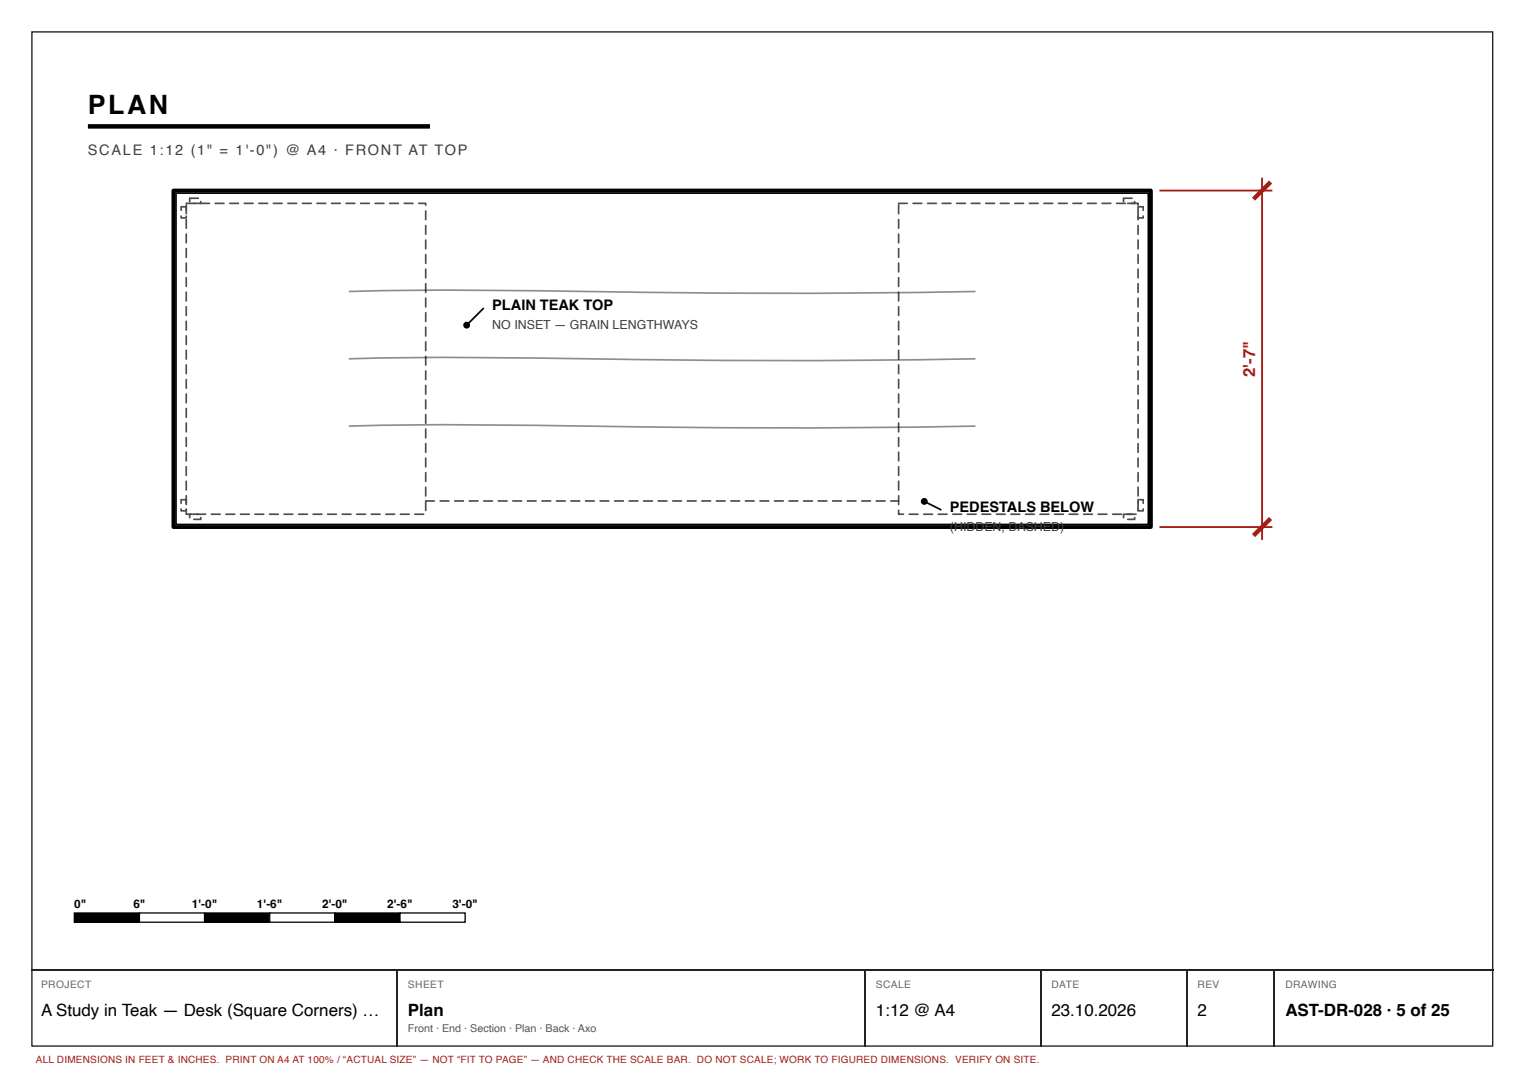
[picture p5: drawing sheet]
<svg xmlns="http://www.w3.org/2000/svg" width="297mm" height="210mm" viewBox="0 0 297 210" stroke-linecap="round" stroke-linejoin="round" font-family="sans-serif">
<path d="M6.2 6.2h284.7v197.7h-284.7z" fill="none" stroke="#222" stroke-width=".26"/>
<path d="M17.1 24.6h66.7" fill="none" stroke="#000" stroke-width=".88" stroke-linecap="butt"/>
<path d="M33.8 37.1h190.5v65.6h-190.5z" fill="none" stroke="#000" stroke-width=".75"/>
<path d="M34.3 37.6h189.5v64.6h-189.5zM68.1 56.8a1405.6 1405.6 0 0 1 60 .2l5.1 .1a1896.5 1896.5 0 0 0 56.8-.3M68.1 69.9a1405.6 1405.6 0 0 1 60 .2l5.1 .1a1896.5 1896.5 0 0 0 56.8-.3M94.3 60l-3.4 3.4M68.1 83a1405.6 1405.6 0 0 1 60 .2l5.1 .1a1896.5 1896.5 0 0 0 56.8-.3M180.1 97.7l3.4 1.7" fill="none" stroke="#000" stroke-width=".33"/>
<g fill="#000">
<path d="M14.5 177.9h12.7v1.8h-12.7z"/>
<path d="M39 39.5h1.8a.17 .17 0 0 1 .2 .1 .17 .17 0 0 1-.2 .2h-1.7l-.1-.1zM41.8 39.5h1.8a.17 .17 0 0 1 .2 .1 .17 .17 0 0 1-.2 .2h-1.6l-.2-.1zM44.7 39.5h1.8a.17 .17 0 0 1 .1 .1 .17 .17 0 0 1-.1 .2h-1.7l-.2-.1zM47.5 39.5h1.8a.17 .17 0 0 1 .2 .1 .17 .17 0 0 1-.2 .2h-1.7l-.1-.1zM50.3 39.5h1.8a.17 .17 0 0 1 .2 .1 .17 .17 0 0 1-.2 .2h-1.6l-.2-.1zM53.2 39.5h1.8a.17 .17 0 0 1 .1 .1 .17 .17 0 0 1-.1 .2h-1.7l-.2-.1zM56 39.5h1.8a.17 .17 0 0 1 .2 .1 .17 .17 0 0 1-.2 .2h-1.7l-.1-.1zM58.8 39.5h1.8a.17 .17 0 0 1 .2 .1 .17 .17 0 0 1-.2 .2h-1.6l-.2-.1zM61.7 39.5h1.8a.17 .17 0 0 1 .1 .1 .17 .17 0 0 1-.1 .2h-1.7l-.2-.1zM64.5 39.5h1.8a.17 .17 0 0 1 .2 .1 .17 .17 0 0 1-.2 .2h-1.7l-.1-.1zM67.3 39.5h1.8a.17 .17 0 0 1 .2 .1 .17 .17 0 0 1-.2 .2h-1.6l-.2-.1zM70.2 39.5h1.8a.17 .17 0 0 1 .1 .1 .17 .17 0 0 1-.1 .2h-1.7l-.2-.1zM73 39.5h1.8a.17 .17 0 0 1 .2 .1 .17 .17 0 0 1-.2 .2h-1.7l-.1-.1zM75.8 39.5h1.8a.17 .17 0 0 1 .2 .1 .17 .17 0 0 1-.2 .2h-1.6l-.2-.1zM78.7 39.5h1.8a.17 .17 0 0 1 .1 .1 .17 .17 0 0 1-.1 .2h-1.7l-.2-.1zM81.5 39.5h1.5l.1 .5a.17 .17 0 0 1-.1 .1 .17 .17 0 0 1-.2-.1v-.4h.2v.2h-1.4l-.1-.1zM82.8 41h.2l.1 .1v1.7a.17 .17 0 0 1-.1 .2 .17 .17 0 0 1-.2-.2zM82.8 43.8h.2l.1 .2v1.6a.17 .17 0 0 1-.1 .2 .17 .17 0 0 1-.2-.2zM82.8 46.7l.2-.1 .1 .2v1.7a.17 .17 0 0 1-.1 .1 .17 .17 0 0 1-.2-.1zM82.8 49.5h.2l.1 .1v1.7a.17 .17 0 0 1-.1 .2 .17 .17 0 0 1-.2-.2zM82.8 52.3h.2l.1 .2v1.6a.17 .17 0 0 1-.1 .2 .17 .17 0 0 1-.2-.2zM82.8 55.2l.2-.1 .1 .2v1.7a.17 .17 0 0 1-.1 .1 .17 .17 0 0 1-.2-.1zM82.8 58h.2l.1 .1v1.7a.17 .17 0 0 1-.1 .2 .17 .17 0 0 1-.2-.2zM82.8 60.8h.2l.1 .2v1.6a.17 .17 0 0 1-.1 .2 .17 .17 0 0 1-.2-.2zM82.8 63.7l.2-.1 .1 .2v1.7a.17 .17 0 0 1-.1 .1 .17 .17 0 0 1-.2-.1zM82.8 66.5h.2l.1 .1v1.7a.17 .17 0 0 1-.1 .2 .17 .17 0 0 1-.2-.2zM82.8 69.3h.2l.1 .2v1.6a.17 .17 0 0 1-.1 .2 .17 .17 0 0 1-.2-.2zM82.8 72.2l.2-.1 .1 .2v1.7a.17 .17 0 0 1-.1 .1 .17 .17 0 0 1-.2-.1zM82.8 75h.2l.1 .1v1.7a.17 .17 0 0 1-.1 .2 .17 .17 0 0 1-.2-.2zM82.8 77.8h.2l.1 .2v1.6a.17 .17 0 0 1-.1 .2 .17 .17 0 0 1-.2-.2zM82.8 80.7l.2-.1 .1 .2v1.7a.17 .17 0 0 1-.1 .1 .17 .17 0 0 1-.2-.1zM82.8 83.5h.2l.1 .1v1.7a.17 .17 0 0 1-.1 .2 .17 .17 0 0 1-.2-.2zM82.8 86.3h.2l.1 .2v1.6a.17 .17 0 0 1-.1 .2 .17 .17 0 0 1-.2-.2zM82.8 89.2l.2-.1 .1 .2v1.7a.17 .17 0 0 1-.1 .1 .17 .17 0 0 1-.2-.1zM82.8 92h.2l.1 .1v1.7a.17 .17 0 0 1-.1 .2 .17 .17 0 0 1-.2-.2zM82.8 94.8h.2l.1 .2v1.6a.17 .17 0 0 1-.1 .2 .17 .17 0 0 1-.2-.2zM82.8 97.7l.2-.1 .1 .2v1.7a.17 .17 0 0 1-.1 .1 .17 .17 0 0 1-.2-.1zM80.8 100.1l1.7-.1a.17 .17 0 0 1 .2 .2 .17 .17 0 0 1-.2 .2h-1.6l-.2-.1zM77.9 100.1l1.8-.1a.17 .17 0 0 1 .2 .2 .17 .17 0 0 1-.2 .2h-1.7l-.1-.1zM75.1 100.1l1.8-.1a.17 .17 0 0 1 .1 .2 .17 .17 0 0 1-.1 .2h-1.7l-.1-.1zM72.3 100.1l1.7-.1a.17 .17 0 0 1 .2 .2 .17 .17 0 0 1-.2 .2h-1.6l-.2-.1zM69.4 100.1l1.8-.1a.17 .17 0 0 1 .2 .2 .17 .17 0 0 1-.2 .2h-1.7l-.1-.1zM66.6 100.1l1.8-.1a.17 .17 0 0 1 .1 .2 .17 .17 0 0 1-.1 .2h-1.7l-.1-.1zM63.8 100.1l1.7-.1a.17 .17 0 0 1 .2 .2 .17 .17 0 0 1-.2 .2h-1.6l-.2-.1zM60.9 100.1l1.8-.1a.17 .17 0 0 1 .2 .2 .17 .17 0 0 1-.2 .2h-1.7l-.1-.1zM58.1 100.1l1.8-.1a.17 .17 0 0 1 .1 .2 .17 .17 0 0 1-.1 .2h-1.7l-.1-.1zM55.3 100.1l1.7-.1a.17 .17 0 0 1 .2 .2 .17 .17 0 0 1-.2 .2h-1.6l-.2-.1zM52.4 100.1l1.8-.1a.17 .17 0 0 1 .2 .2 .17 .17 0 0 1-.2 .2h-1.7l-.1-.1zM49.6 100.1l1.8-.1a.17 .17 0 0 1 .1 .2 .17 .17 0 0 1-.1 .2h-1.7l-.1-.1zM46.8 100.1l1.7-.1a.17 .17 0 0 1 .2 .2 .17 .17 0 0 1-.2 .2h-1.6l-.2-.1zM43.9 100.1l1.8-.1a.17 .17 0 0 1 .2 .2 .17 .17 0 0 1-.2 .2h-1.7l-.1-.1zM41.1 100.1l1.8-.1a.17 .17 0 0 1 .1 .2 .17 .17 0 0 1-.1 .2h-1.7l-.1-.1zM38.3 100.1l1.7-.1a.17 .17 0 0 1 .2 .2 .17 .17 0 0 1-.2 .2h-1.6l-.2-.1zM36.2 99.3h.2l.1 .2v.7h-.2v-.2h.9a.17 .17 0 0 1 .2 .2 .17 .17 0 0 1-.2 .2l-1-.1zM36.2 96.5h.2l.1 .1v1.7a.17 .17 0 0 1-.2 .2 .17 .17 0 0 1-.2-.2zM36.2 93.7l.2-.1 .1 .2v1.7a.17 .17 0 0 1-.2 .1 .17 .17 0 0 1-.2-.1zM36.2 90.8h.2l.1 .2v1.6a.17 .17 0 0 1-.2 .2 .17 .17 0 0 1-.2-.2zM36.2 88h.2l.1 .1v1.7a.17 .17 0 0 1-.2 .2 .17 .17 0 0 1-.2-.2zM36.2 85.2l.2-.1 .1 .2v1.7a.17 .17 0 0 1-.2 .1 .17 .17 0 0 1-.2-.1zM36.2 82.3h.2l.1 .2v1.6a.17 .17 0 0 1-.2 .2 .17 .17 0 0 1-.2-.2zM36.2 79.5h.2l.1 .1v1.7a.17 .17 0 0 1-.2 .2 .17 .17 0 0 1-.2-.2zM36.2 76.7l.2-.1 .1 .2v1.7a.17 .17 0 0 1-.2 .1 .17 .17 0 0 1-.2-.1zM36.2 73.8h.2l.1 .2v1.6a.17 .17 0 0 1-.2 .2 .17 .17 0 0 1-.2-.2zM36.2 71h.2l.1 .1v1.7a.17 .17 0 0 1-.2 .2 .17 .17 0 0 1-.2-.2zM36.2 68.2l.2-.1 .1 .2v1.7a.17 .17 0 0 1-.2 .1 .17 .17 0 0 1-.2-.1zM36.2 65.3h.2l.1 .2v1.6a.17 .17 0 0 1-.2 .2 .17 .17 0 0 1-.2-.2zM36.2 62.5h.2l.1 .1v1.7a.17 .17 0 0 1-.2 .2 .17 .17 0 0 1-.2-.2zM36.2 59.7l.2-.1 .1 .2v1.7a.17 .17 0 0 1-.2 .1 .17 .17 0 0 1-.2-.1zM36.2 56.8h.2l.1 .2v1.6a.17 .17 0 0 1-.2 .2 .17 .17 0 0 1-.2-.2zM36.2 54h.2l.1 .1v1.7a.17 .17 0 0 1-.2 .2 .17 .17 0 0 1-.2-.2zM36.2 51.2l.2-.1 .1 .2v1.7a.17 .17 0 0 1-.2 .1 .17 .17 0 0 1-.2-.1zM36.2 48.3h.2l.1 .2v1.6a.17 .17 0 0 1-.2 .2 .17 .17 0 0 1-.2-.2zM36.2 45.5h.2l.1 .1v1.7a.17 .17 0 0 1-.2 .2 .17 .17 0 0 1-.2-.2zM36.2 42.7l.2-.1 .1 .2v1.7a.17 .17 0 0 1-.2 .1 .17 .17 0 0 1-.2-.1zM36.2 39.8h.2l.1 .2v1.6a.17 .17 0 0 1-.2 .2 .17 .17 0 0 1-.2-.2zM36.2 39.5h1.8a.17 .17 0 0 1 .1 .1 .17 .17 0 0 1-.1 .2h-1.7l-.2-.1z"/>
<path d="M37.7 39.5h1.4v.1h-.1v-.3a.17 .17 0 0 1 .1-.2 .17 .17 0 0 1 .2 .2v.4l-.2 .1h-1.4zM36.8 38.5h1.8a.17 .17 0 0 1 .2 .1 .17 .17 0 0 1-.2 .2h-1.6v-.2h.1v.7a.17 .17 0 0 1-.1 .2 .17 .17 0 0 1-.2-.2z"/>
<path d="M177.8 39.5h1.8a.17 .17 0 0 1 .2 .1 .17 .17 0 0 1-.2 .2h-1.6l-.2-.1zM180.7 39.5h1.8a.17 .17 0 0 1 .1 .1 .17 .17 0 0 1-.1 .2h-1.7l-.2-.1zM183.5 39.5h1.8a.17 .17 0 0 1 .2 .1 .17 .17 0 0 1-.2 .2h-1.7l-.1-.1zM186.3 39.5h1.8a.17 .17 0 0 1 .2 .1 .17 .17 0 0 1-.2 .2h-1.6l-.2-.1zM189.2 39.5h1.8a.17 .17 0 0 1 .1 .1 .17 .17 0 0 1-.1 .2h-1.7l-.2-.1zM192 39.5h1.8a.17 .17 0 0 1 .2 .1 .17 .17 0 0 1-.2 .2h-1.7l-.1-.1zM194.8 39.5h1.8a.17 .17 0 0 1 .2 .1 .17 .17 0 0 1-.2 .2h-1.6l-.2-.1zM197.7 39.5h1.8a.17 .17 0 0 1 .1 .1 .17 .17 0 0 1-.1 .2h-1.7l-.2-.1zM200.5 39.5h1.8a.17 .17 0 0 1 .2 .1 .17 .17 0 0 1-.2 .2h-1.7l-.1-.1zM203.3 39.5h1.8a.17 .17 0 0 1 .2 .1 .17 .17 0 0 1-.2 .2h-1.6l-.2-.1zM206.2 39.5h1.8a.17 .17 0 0 1 .1 .1 .17 .17 0 0 1-.1 .2h-1.7l-.2-.1zM209 39.5h1.8a.17 .17 0 0 1 .2 .1 .17 .17 0 0 1-.2 .2h-1.7l-.1-.1zM211.8 39.5h1.8a.17 .17 0 0 1 .2 .1 .17 .17 0 0 1-.2 .2h-1.6l-.2-.1zM214.7 39.5h1.8a.17 .17 0 0 1 .1 .1 .17 .17 0 0 1-.1 .2h-1.7l-.2-.1zM217.5 39.5h1.8a.17 .17 0 0 1 .2 .1 .17 .17 0 0 1-.2 .2h-1.7l-.1-.1zM220.3 39.5h1.6l.1 .5a.17 .17 0 0 1-.2 .1 .17 .17 0 0 1-.2-.1v-.4h.2v.2h-1.3l-.2-.1zM221.7 41h.2l.1 .1v1.7a.17 .17 0 0 1-.2 .2 .17 .17 0 0 1-.2-.2zM221.7 43.8h.2l.1 .2v1.6a.17 .17 0 0 1-.2 .2 .17 .17 0 0 1-.2-.2zM221.7 46.7l.2-.1 .1 .2v1.7a.17 .17 0 0 1-.2 .1 .17 .17 0 0 1-.2-.1zM221.7 49.5h.2l.1 .1v1.7a.17 .17 0 0 1-.2 .2 .17 .17 0 0 1-.2-.2zM221.7 52.3h.2l.1 .2v1.6a.17 .17 0 0 1-.2 .2 .17 .17 0 0 1-.2-.2zM221.7 55.2l.2-.1 .1 .2v1.7a.17 .17 0 0 1-.2 .1 .17 .17 0 0 1-.2-.1zM221.7 58h.2l.1 .1v1.7a.17 .17 0 0 1-.2 .2 .17 .17 0 0 1-.2-.2zM221.7 60.8h.2l.1 .2v1.6a.17 .17 0 0 1-.2 .2 .17 .17 0 0 1-.2-.2zM221.7 63.7l.2-.1 .1 .2v1.7a.17 .17 0 0 1-.2 .1 .17 .17 0 0 1-.2-.1zM221.7 66.5h.2l.1 .1v1.7a.17 .17 0 0 1-.2 .2 .17 .17 0 0 1-.2-.2zM221.7 69.3h.2l.1 .2v1.6a.17 .17 0 0 1-.2 .2 .17 .17 0 0 1-.2-.2zM221.7 72.2l.2-.1 .1 .2v1.7a.17 .17 0 0 1-.2 .1 .17 .17 0 0 1-.2-.1zM221.7 75h.2l.1 .1v1.7a.17 .17 0 0 1-.2 .2 .17 .17 0 0 1-.2-.2zM221.7 77.8h.2l.1 .2v1.6a.17 .17 0 0 1-.2 .2 .17 .17 0 0 1-.2-.2zM221.7 80.7l.2-.1 .1 .2v1.7a.17 .17 0 0 1-.2 .1 .17 .17 0 0 1-.2-.1zM221.7 83.5h.2l.1 .1v1.7a.17 .17 0 0 1-.2 .2 .17 .17 0 0 1-.2-.2zM221.7 86.3h.2l.1 .2v1.6a.17 .17 0 0 1-.2 .2 .17 .17 0 0 1-.2-.2zM221.7 89.2l.2-.1 .1 .2v1.7a.17 .17 0 0 1-.2 .1 .17 .17 0 0 1-.2-.1zM221.7 92h.2l.1 .1v1.7a.17 .17 0 0 1-.2 .2 .17 .17 0 0 1-.2-.2zM221.7 94.8h.2l.1 .2v1.6a.17 .17 0 0 1-.2 .2 .17 .17 0 0 1-.2-.2zM221.7 97.7l.2-.1 .1 .2v1.7a.17 .17 0 0 1-.2 .1 .17 .17 0 0 1-.2-.1zM219.6 100.1l1.8-.1a.17 .17 0 0 1 .1 .2 .17 .17 0 0 1-.1 .2h-1.7l-.1-.1zM216.8 100.1l1.7-.1a.17 .17 0 0 1 .2 .2 .17 .17 0 0 1-.2 .2h-1.6l-.2-.1zM213.9 100.1l1.8-.1a.17 .17 0 0 1 .2 .2 .17 .17 0 0 1-.2 .2h-1.7l-.1-.1zM211.1 100.1l1.8-.1a.17 .17 0 0 1 .1 .2 .17 .17 0 0 1-.1 .2h-1.7l-.1-.1zM208.3 100.1l1.7-.1a.17 .17 0 0 1 .2 .2 .17 .17 0 0 1-.2 .2h-1.6l-.2-.1zM205.4 100.1l1.8-.1a.17 .17 0 0 1 .2 .2 .17 .17 0 0 1-.2 .2h-1.7l-.1-.1zM202.6 100.1l1.8-.1a.17 .17 0 0 1 .1 .2 .17 .17 0 0 1-.1 .2h-1.7l-.1-.1zM199.8 100.1l1.7-.1a.17 .17 0 0 1 .2 .2 .17 .17 0 0 1-.2 .2h-1.6l-.2-.1zM196.9 100.1l1.8-.1a.17 .17 0 0 1 .2 .2 .17 .17 0 0 1-.2 .2h-1.7l-.1-.1zM194.1 100.1l1.8-.1a.17 .17 0 0 1 .1 .2 .17 .17 0 0 1-.1 .2h-1.7l-.1-.1zM191.3 100.1l1.7-.1a.17 .17 0 0 1 .2 .2 .17 .17 0 0 1-.2 .2h-1.6l-.2-.1zM188.4 100.1l1.8-.1a.17 .17 0 0 1 .2 .2 .17 .17 0 0 1-.2 .2h-1.7l-.1-.1zM185.6 100.1l1.8-.1a.17 .17 0 0 1 .1 .2 .17 .17 0 0 1-.1 .2h-1.7l-.1-.1zM182.8 100.1l1.7-.1a.17 .17 0 0 1 .2 .2 .17 .17 0 0 1-.2 .2h-1.6l-.2-.1zM179.9 100.1l1.8-.1a.17 .17 0 0 1 .2 .2 .17 .17 0 0 1-.2 .2h-1.7l-.1-.1zM177.1 100.1l1.8-.1a.17 .17 0 0 1 .1 .2 .17 .17 0 0 1-.1 .2h-1.7l-.1-.1zM175 99.3h.2l.1 .2v.7h-.2v-.2h.9a.17 .17 0 0 1 .2 .2 .17 .17 0 0 1-.2 .2l-1-.1zM175 96.5h.2l.1 .1v1.7a.17 .17 0 0 1-.2 .2 .17 .17 0 0 1-.1-.2zM175 93.7l.2-.1 .1 .2v1.7a.17 .17 0 0 1-.2 .1 .17 .17 0 0 1-.1-.1zM175 90.8h.2l.1 .2v1.6a.17 .17 0 0 1-.2 .2 .17 .17 0 0 1-.1-.2zM175 88h.2l.1 .1v1.7a.17 .17 0 0 1-.2 .2 .17 .17 0 0 1-.1-.2zM175 85.2l.2-.1 .1 .2v1.7a.17 .17 0 0 1-.2 .1 .17 .17 0 0 1-.1-.1zM175 82.3h.2l.1 .2v1.6a.17 .17 0 0 1-.2 .2 .17 .17 0 0 1-.1-.2zM175 79.5h.2l.1 .1v1.7a.17 .17 0 0 1-.2 .2 .17 .17 0 0 1-.1-.2zM175 76.7l.2-.1 .1 .2v1.7a.17 .17 0 0 1-.2 .1 .17 .17 0 0 1-.1-.1zM175 73.8h.2l.1 .2v1.6a.17 .17 0 0 1-.2 .2 .17 .17 0 0 1-.1-.2zM175 71h.2l.1 .1v1.7a.17 .17 0 0 1-.2 .2 .17 .17 0 0 1-.1-.2zM175 68.2l.2-.1 .1 .2v1.7a.17 .17 0 0 1-.2 .1 .17 .17 0 0 1-.1-.1zM175 65.3h.2l.1 .2v1.6a.17 .17 0 0 1-.2 .2 .17 .17 0 0 1-.1-.2zM175 62.5h.2l.1 .1v1.7a.17 .17 0 0 1-.2 .2 .17 .17 0 0 1-.1-.2zM175 59.7l.2-.1 .1 .2v1.7a.17 .17 0 0 1-.2 .1 .17 .17 0 0 1-.1-.1zM175 56.8h.2l.1 .2v1.6a.17 .17 0 0 1-.2 .2 .17 .17 0 0 1-.1-.2zM175 54h.2l.1 .1v1.7a.17 .17 0 0 1-.2 .2 .17 .17 0 0 1-.1-.2zM175 51.2l.2-.1 .1 .2v1.7a.17 .17 0 0 1-.2 .1 .17 .17 0 0 1-.1-.1zM175 48.3h.2l.1 .2v1.6a.17 .17 0 0 1-.2 .2 .17 .17 0 0 1-.1-.2zM175 45.5h.2l.1 .1v1.7a.17 .17 0 0 1-.2 .2 .17 .17 0 0 1-.1-.2zM175 42.7l.2-.1 .1 .2v1.7a.17 .17 0 0 1-.2 .1 .17 .17 0 0 1-.1-.1zM175 39.8h.2l.1 .2v1.6a.17 .17 0 0 1-.2 .2 .17 .17 0 0 1-.1-.2zM175 39.5h1.8a.17 .17 0 0 1 .2 .1 .17 .17 0 0 1-.2 .2h-1.7l-.1-.1z"/>
<path d="M219.7 39.5h1.4v.1h-.1v-.3a.17 .17 0 0 1 .1-.2 .17 .17 0 0 1 .2 .2v.4l-.2 .1h-1.4zM218.8 38.5h1.8a.17 .17 0 0 1 .2 .1 .17 .17 0 0 1-.2 .2h-1.6v-.2h.1v.7a.17 .17 0 0 1-.1 .2 .17 .17 0 0 1-.2-.2z"/>
<path d="M35.2 42l.3 .1v.4h-.2v-.2h1v.2h-.2v-.4a.17 .17 0 0 1 .2-.1 .17 .17 0 0 1 .2 .1l-.1 .5h-1.1l-.2-.1zM35.2 40.2l1.2-.1 .1 .9a.17 .17 0 0 1-.2 .1 .17 .17 0 0 1-.2-.1v-.7h.2v.2h-1v-.2h.2v.7a.17 .17 0 0 1-.2 .1 .17 .17 0 0 1-.2-.1z"/>
<path d="M221.7 42l.3 .1v.4h-.2v-.2h1v.2h-.2v-.4a.17 .17 0 0 1 .2-.1 .17 .17 0 0 1 .2 .1l-.1 .5h-1.1l-.2-.1zM221.7 40.2l1.2-.1 .1 .9a.17 .17 0 0 1-.2 .1 .17 .17 0 0 1-.2-.1v-.7h.2v.2h-1v-.2h.2v.7a.17 .17 0 0 1-.2 .1 .17 .17 0 0 1-.2-.1z"/>
<path d="M35.2 99.1l.3 .1v.3h-.2v-.1h1v.1h-.2v-.3a.17 .17 0 0 1 .2-.2 .17 .17 0 0 1 .2 .2l-.1 .5h-1.1l-.2-.2zM35.2 97.3l1.2-.1 .1 .8a.17 .17 0 0 1-.2 .2 .17 .17 0 0 1-.2-.2v-.6h.2v.1h-1v-.1h.2v.6a.17 .17 0 0 1-.2 .2 .17 .17 0 0 1-.2-.2z"/>
<path d="M82.8 97.5h1.8a.17 .17 0 0 1 .2 .1 .17 .17 0 0 1-.2 .2h-1.6l-.2-.1zM85.7 97.5h1.8a.17 .17 0 0 1 .1 .1 .17 .17 0 0 1-.1 .2h-1.7l-.2-.1zM88.5 97.5h1.8a.17 .17 0 0 1 .2 .1 .17 .17 0 0 1-.2 .2h-1.7l-.1-.1zM91.3 97.5h1.8a.17 .17 0 0 1 .2 .1 .17 .17 0 0 1-.2 .2h-1.6l-.2-.1zM94.2 97.5h1.8a.17 .17 0 0 1 .1 .1 .17 .17 0 0 1-.1 .2h-1.7l-.2-.1zM97 97.5h1.8a.17 .17 0 0 1 .2 .1 .17 .17 0 0 1-.2 .2h-1.7l-.1-.1zM99.8 97.5h1.8a.17 .17 0 0 1 .2 .1 .17 .17 0 0 1-.2 .2h-1.6l-.2-.1zM102.7 97.5h1.8a.17 .17 0 0 1 .1 .1 .17 .17 0 0 1-.1 .2h-1.7l-.2-.1zM105.5 97.5h1.8a.17 .17 0 0 1 .2 .1 .17 .17 0 0 1-.2 .2h-1.7l-.1-.1zM108.3 97.5h1.8a.17 .17 0 0 1 .2 .1 .17 .17 0 0 1-.2 .2h-1.6l-.2-.1zM111.2 97.5h1.8a.17 .17 0 0 1 .1 .1 .17 .17 0 0 1-.1 .2h-1.7l-.2-.1zM114 97.5h1.8a.17 .17 0 0 1 .2 .1 .17 .17 0 0 1-.2 .2h-1.7l-.1-.1zM116.8 97.5h1.8a.17 .17 0 0 1 .2 .1 .17 .17 0 0 1-.2 .2h-1.6l-.2-.1zM119.7 97.5h1.8a.17 .17 0 0 1 .1 .1 .17 .17 0 0 1-.1 .2h-1.7l-.2-.1zM122.5 97.5h1.8a.17 .17 0 0 1 .2 .1 .17 .17 0 0 1-.2 .2h-1.7l-.1-.1zM125.3 97.5h1.8a.17 .17 0 0 1 .2 .1 .17 .17 0 0 1-.2 .2h-1.6l-.2-.1zM128.2 97.5h1.8a.17 .17 0 0 1 .1 .1 .17 .17 0 0 1-.1 .2h-1.7l-.2-.1zM131 97.5h1.8a.17 .17 0 0 1 .2 .1 .17 .17 0 0 1-.2 .2h-1.7l-.1-.1zM133.8 97.5h1.8a.17 .17 0 0 1 .2 .1 .17 .17 0 0 1-.2 .2h-1.6l-.2-.1zM136.7 97.5h1.8a.17 .17 0 0 1 .1 .1 .17 .17 0 0 1-.1 .2h-1.7l-.2-.1zM139.5 97.5h1.8a.17 .17 0 0 1 .2 .1 .17 .17 0 0 1-.2 .2h-1.7l-.1-.1zM142.3 97.5h1.8a.17 .17 0 0 1 .2 .1 .17 .17 0 0 1-.2 .2h-1.6l-.2-.1zM145.2 97.5h1.8a.17 .17 0 0 1 .1 .1 .17 .17 0 0 1-.1 .2h-1.7l-.2-.1zM148 97.5h1.8a.17 .17 0 0 1 .2 .1 .17 .17 0 0 1-.2 .2h-1.7l-.1-.1zM150.8 97.5h1.8a.17 .17 0 0 1 .2 .1 .17 .17 0 0 1-.2 .2h-1.6l-.2-.1zM153.7 97.5h1.8a.17 .17 0 0 1 .1 .1 .17 .17 0 0 1-.1 .2h-1.7l-.2-.1zM156.5 97.5h1.8a.17 .17 0 0 1 .2 .1 .17 .17 0 0 1-.2 .2h-1.7l-.1-.1zM159.3 97.5h1.8a.17 .17 0 0 1 .2 .1 .17 .17 0 0 1-.2 .2h-1.6l-.2-.1zM162.2 97.5h1.8a.17 .17 0 0 1 .1 .1 .17 .17 0 0 1-.1 .2h-1.7l-.2-.1zM165 97.5h1.8a.17 .17 0 0 1 .2 .1 .17 .17 0 0 1-.2 .2h-1.7l-.1-.1zM167.8 97.5h1.8a.17 .17 0 0 1 .2 .1 .17 .17 0 0 1-.2 .2h-1.6l-.2-.1zM170.7 97.5h1.8a.17 .17 0 0 1 .1 .1 .17 .17 0 0 1-.1 .2h-1.7l-.2-.1zM173.5 97.5h1.6a.17 .17 0 0 1 .2 .1 .17 .17 0 0 1-.2 .2h-1.5l-.1-.1z"/>
<path d="M221.7 99.1l.3 .1v.3h-.2v-.1h1v.1h-.2v-.3a.17 .17 0 0 1 .2-.2 .17 .17 0 0 1 .2 .2l-.1 .5h-1.1l-.2-.1zM221.7 97.3l1.2-.1 .1 .8a.17 .17 0 0 1-.2 .2 .17 .17 0 0 1-.2-.2v-.6h.2v.1h-1v-.1h.2v.6a.17 .17 0 0 1-.2 .2 .17 .17 0 0 1-.2-.2z"/>
<path d="M37.7 101.1l1.4-.1v.2h-.1v-.3a.17 .17 0 0 1 .1-.2 .17 .17 0 0 1 .2 .2v.4l-.2 .1h-1.4zM36.8 100.1l1.8-.1a.17 .17 0 0 1 .2 .2 .17 .17 0 0 1-.2 .2h-1.6v-.2h.1v.7a.17 .17 0 0 1-.1 .1 .17 .17 0 0 1-.2-.1z"/>
<path d="M219.7 101.1l1.4-.1v.2h-.1v-.3a.17 .17 0 0 1 .1-.2 .17 .17 0 0 1 .2 .2v.4l-.2 .1h-1.4zM218.8 100.1l1.8-.1a.17 .17 0 0 1 .2 .2 .17 .17 0 0 1-.2 .2h-1.6v-.2h.1v.7a.17 .17 0 0 1-.1 .1 .17 .17 0 0 1-.2-.1z"/>
<circle cx="90.9" cy="63.4" r=".67"/>
<circle cx="180.1" cy="97.7" r=".67"/>
</g>
<path d="M226 37.1h22M246 34.6v70.6M226 102.7h22" fill="none" stroke="#a51d17" stroke-width=".37"/>
<path d="M247.6 35.5l-3.3 3.3M247.6 101l-3.3 3.4" fill="none" stroke="#a51d17" stroke-width=".85" stroke-linecap="butt"/>
<path d="M14.5 177.9h12.7v1.8h-12.7z" fill="none" stroke="#000" stroke-width=".25"/>
<path d="M27.2 177.9h12.7v1.8h-12.7z" fill="#fff"/>
<path d="M27.2 177.9h12.7v1.8h-12.7zM39.9 177.9h12.7v1.8h-12.7z" fill="none" stroke="#000" stroke-width=".25"/>
<path d="M39.9 177.9h12.7v1.8h-12.7z" fill="#000"/>
<path d="M52.6 177.9h12.7v1.8h-12.7z" fill="#fff"/>
<path d="M52.6 177.9h12.7v1.8h-12.7zM65.3 177.9h12.7v1.8h-12.7z" fill="none" stroke="#000" stroke-width=".25"/>
<path d="M65.3 177.9h12.7v1.8h-12.7z" fill="#000"/>
<path d="M78 177.9h12.6v1.8h-12.6z" fill="#fff"/>
<path d="M78 177.9h12.6v1.8h-12.6z" fill="none" stroke="#000" stroke-width=".25"/>
<path d="M6.1 189h284.9M77.4 189.2v14.8M168.7 189.2v14.8M202.8 189.2v14.8M231.4 189.2v14.8M248.3 189.2v14.8" fill="none" stroke="#222" stroke-width=".26"/>
<text font-size="5.2" x="17.1" y="22.1">PLAN</text>
<text font-size="3.3" fill="#a51d17" x="244.6" y="73.4" transform="rotate(-90 244.6 73.4)">2'-7&quot;</text>
<g font-size="3.3">
<text x="8" y="197.9">A Study in Teak — Desk (Square Corners) …</text>
<text x="79.5" y="197.9">Plan</text>
<text x="170.7" y="197.9">1:12 @ A4</text>
<text x="204.9" y="197.9">23.10.2026</text>
<text x="233.4" y="197.9">2</text>
<text x="250.5" y="197.9">AST-DR-028 · 5 of 25</text>
</g>
<text font-size="2.8" fill="#3d3d3d" x="17.1" y="30.1">SCALE 1:12 (1&quot; = 1'-0&quot;) @ A4 · FRONT AT TOP</text>
<g font-size="2.8">
<text x="95.9" y="60.4">PLAIN TEAK TOP</text>
<text x="185.1" y="99.7">PEDESTALS BELOW</text>
</g>
<g font-size="2.4" fill="#3d3d3d">
<text x="95.9" y="64.2">NO INSET — GRAIN LENGTHWAYS</text>
<text x="185.1" y="103.5">(HIDDEN, DASHED)</text>
</g>
<g font-size="2.3">
<text x="14.5" y="176.9">0&quot;</text>
<text x="26" y="176.9">6&quot;</text>
<text x="37.4" y="176.9">1'-0&quot;</text>
<text x="50.1" y="176.9">1'-6&quot;</text>
<text x="62.8" y="176.9">2'-0&quot;</text>
<text x="75.5" y="176.9">2'-6&quot;</text>
<text x="88.2" y="176.9">3'-0&quot;</text>
</g>
<text font-size="2.1" fill="#555" x="79.5" y="201.1">Front · End · Section · Plan · Back · Axo</text>
<g font-size="2" fill="#666">
<text x="8" y="192.6">PROJECT</text>
<text x="79.5" y="192.6">SHEET</text>
<text x="170.7" y="192.6">SCALE</text>
<text x="204.9" y="192.6">DATE</text>
<text x="233.4" y="192.6">REV</text>
<text x="250.5" y="192.6">DRAWING</text>
</g>
<text font-size="1.9" fill="#a51d17" x="7" y="207.2">ALL DIMENSIONS IN FEET &amp; INCHES. PRINT ON A4 AT 100% / “ACTUAL SIZE” — NOT “FIT TO PAGE” — AND CHECK THE SCALE BAR. DO NOT SCALE; WORK TO FIGURED DIMENSIONS. VERIFY ON SITE.</text>
</svg>
